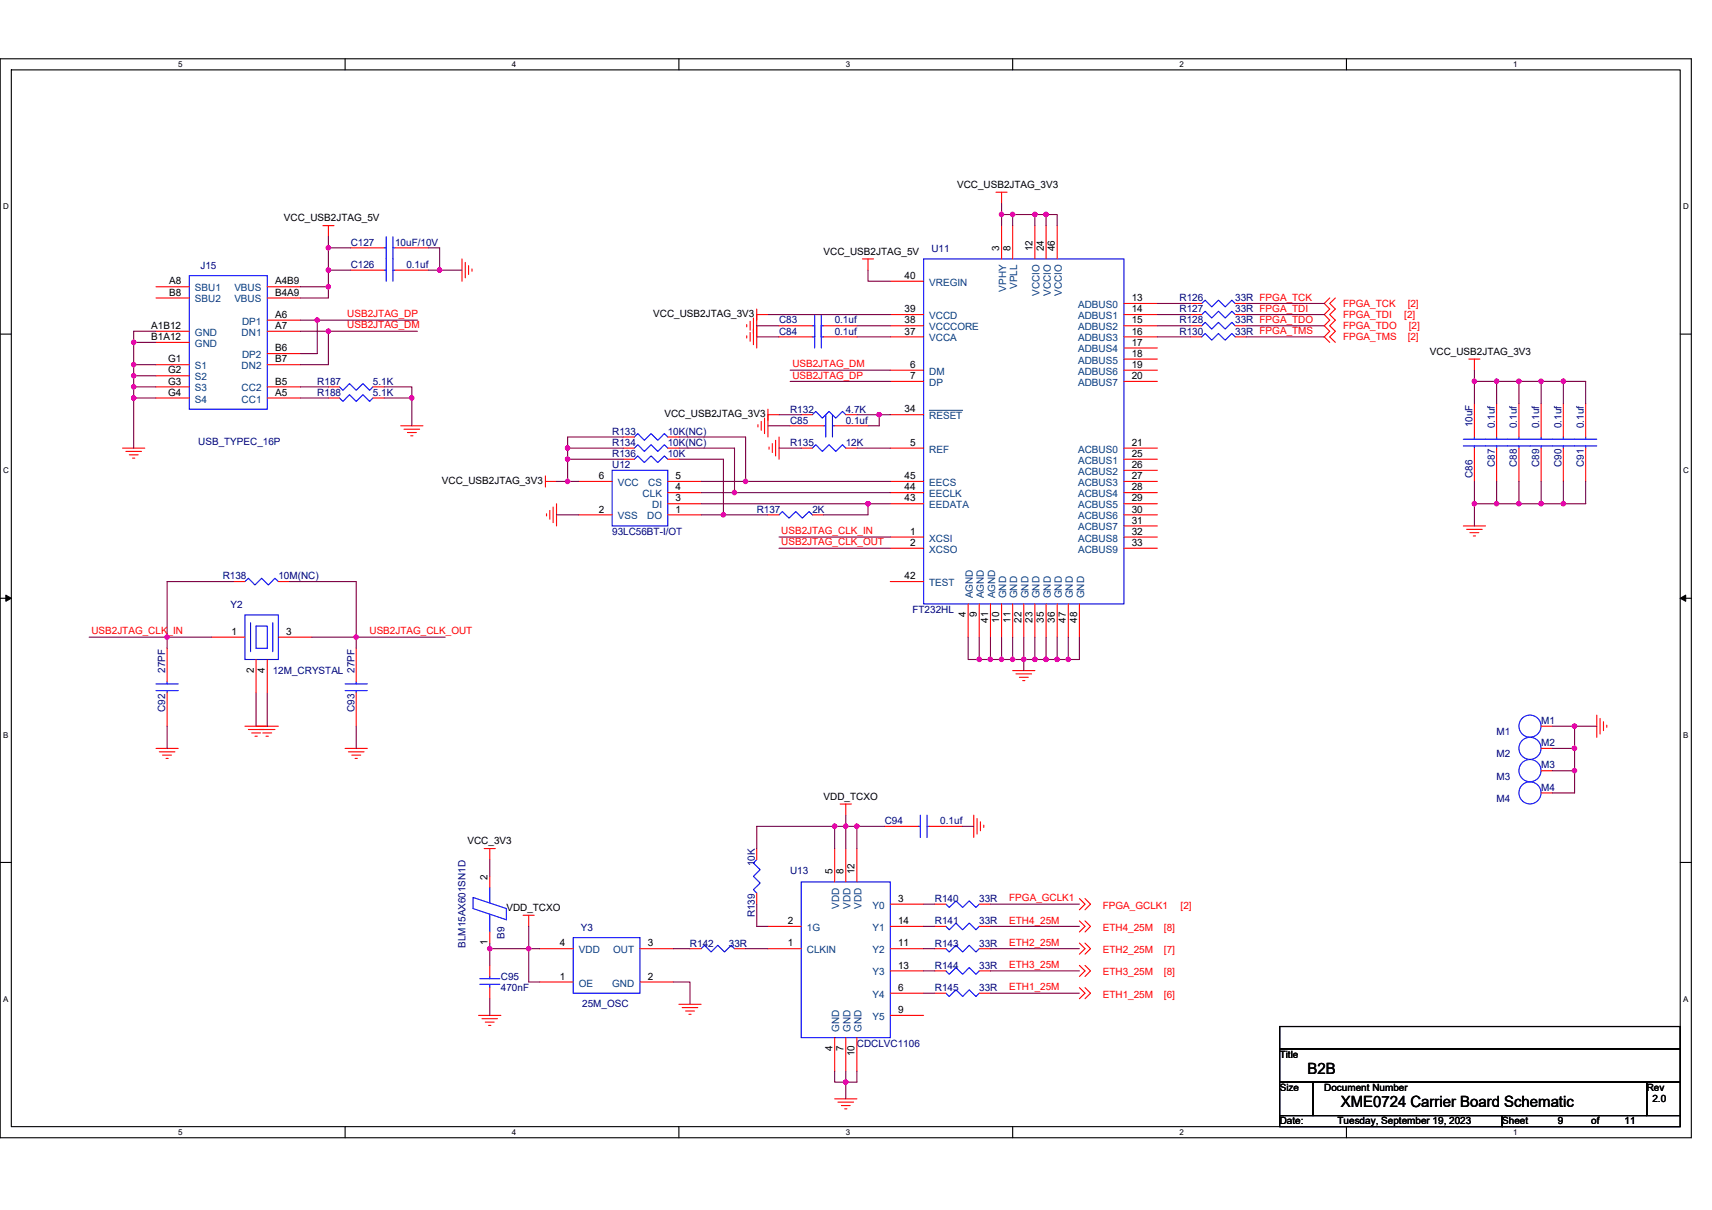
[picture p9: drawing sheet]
<svg xmlns="http://www.w3.org/2000/svg" width="297mm" height="210mm" viewBox="0 0 297 210" stroke-linecap="round" stroke-linejoin="round" font-family="sans-serif">
<path d="M0 10.2h293.5v187.2h-293.5zM2 12.1h289.5v183.4h-289.5z" fill="none" stroke="#000" stroke-width=".19"/>
<g fill="#fff">
<path d="M30.9 10.4h.8v1.6h-.8z"/>
<path d="M30.9 195.7h.8v1.6h-.8z"/>
</g>
<path d="M59.9 10.2v1.9M59.9 195.5v1.9" fill="none" stroke="#000" stroke-width=".19"/>
<g fill="#fff">
<path d="M88.8 10.4h.8v1.6h-.8z"/>
<path d="M88.8 195.7h.8v1.6h-.8z"/>
</g>
<path d="M117.8 10.2v1.9M117.8 195.5v1.9" fill="none" stroke="#000" stroke-width=".19"/>
<g fill="#fff">
<path d="M146.7 10.4h.8v1.6h-.8z"/>
<path d="M146.7 195.7h.8v1.6h-.8z"/>
</g>
<path d="M175.7 10.2v1.9M175.7 195.5v1.9" fill="none" stroke="#000" stroke-width=".19"/>
<g fill="#fff">
<path d="M204.7 10.4h.7v1.6h-.7z"/>
<path d="M204.7 195.7h.7v1.6h-.7z"/>
</g>
<path d="M233.6 10.2v1.9M233.6 195.5v1.9" fill="none" stroke="#000" stroke-width=".19"/>
<g fill="#fff">
<path d="M262.6 10.4h.7v1.6h-.7z"/>
<path d="M262.6 195.7h.7v1.6h-.7z"/>
<path d="M.5 35.1h1v1.5h-1z"/>
<path d="M292 35.1h1v1.5h-1z"/>
<path d="M.5 80.9h1v1.5h-1z"/>
<path d="M292 80.9h1v1.5h-1z"/>
</g>
<path d="M0 58h2M291.5 58h2" fill="none" stroke="#000" stroke-width=".19"/>
<g fill="#fff">
<path d="M.5 126.7h.9v1.6h-.9z"/>
<path d="M292 126.7h.9v1.6h-.9z"/>
</g>
<path d="M0 103.8h2M291.5 103.8h2" fill="none" stroke="#000" stroke-width=".19"/>
<path d="M1 103.3l1 .5-1 .6zM291.5 103.8l1-.5v1.1z" fill="#000" stroke="#000" stroke-width=".17"/>
<g fill="#fff">
<path d="M.5 172.6h.9v1.5h-.9z"/>
<path d="M292 172.6h.9v1.5h-.9z"/>
</g>
<path d="M0 149.7h2M291.5 149.7h2M222 178.1h69.5v3.9h-69.5zM222 182h69.5v5.8h-69.5zM222 187.8h5.8v5.8h-5.8zM222 193.6h38.6v1.9h-38.6zM227.8 187.8h57.9v5.8h-57.9zM260.6 193.6h30.9v1.9h-30.9zM285.7 187.8h5.8v5.8h-5.8z" fill="none" stroke="#000" stroke-width=".19"/>
<g fill="none" stroke="#f00" stroke-width=".19">
<path d="M56 39.2h2M57 39.2v1.9M172.8 33.4h1.9M173.8 33.4v1.9M173.8 39.2v5.7M175.7 39.2v5.7M179.6 39.2v5.7M181.5 39.2v5.7M183.4 39.2v5.7M27.1 57.5h5.7M27.1 49.8h5.7M27.1 59.4h5.7"/>
<path d="M27.1 51.7h5.7M46.4 49.8h5.8M46.4 55.6h5.8M46.4 57.5h5.8M46.4 51.7h5.8M60.9 46.9h5.7M60.9 43h5.7M68.6 46.9h5.8M68.6 43h5.8M80.2 44.9v3.9M80.7 45.5v2.7M81.3 46.1v1.5"/>
<path d="M81.9 46.7v.4M129.6 58.3v.4M129.6 56.3v.4M130.2 57.7v1.5M130.2 55.8v1.5M130.7 57.1v2.7M130.7 55.2v2.7M131.3 56.5v3.9M131.3 53.6v2M133.2 54.6h-1.9v3.9M135.2 58.5h5.7M135.2 56.5h5.7"/>
<path d="M142.9 58.5h5.8M142.9 56.5h5.8M149.6 44.9h2M150.6 44.9v2M154.5 58.5h5.7M154.5 56.5h5.7M154.5 54.6h5.7M154.5 48.8h5.7M195 52.7h5.8M195 54.6h5.8M195 56.5h5.8M195 58.5h5.8"/>
<path d="M206.6 52.7h1.9M206.6 54.6h1.9M206.6 56.5h1.9M206.6 58.5h1.9M214.3 52.7h1.9M214.3 54.6h1.9M214.3 56.5h1.9M214.3 58.5h1.9M230.7 51.7l-.9 1 .9 .9-.9 1 .9 1-.9 .9 .9 1-.9 1 .9 .9M231.7 51.7l-1 1 1 .9-1 1 1 1-1 .9 1 1-1 1 1 .9M21.3 77.8h3.8M21.8 78.3h2.8"/>
<path d="M22.4 78.9h1.6M23 79.5h.4M27.1 63.3h5.7M27.1 65.2h5.7M27.1 67.1h5.7M27.1 69.1h5.7M46.4 69.1h5.8M46.4 67.1h5.8M46.4 61.4h5.8M46.4 63.3h5.8M57 67.1h1.9M57 69.1h1.9"/>
<path d="M64.7 67.1h1.9M64.7 69.1h1.9M69.5 73.9h3.9M70.1 74.5h2.7M70.7 75.1h1.5M71.3 75.6h.3M108.1 77.8h2M108.1 75.8h2M108.1 79.7h2M115.9 77.8h1.9M115.9 75.8h1.9M115.9 79.7h1.9"/>
<path d="M131.5 73.7v.4M132.1 73.1v1.6M132.6 72.6v2.6M133.2 71v1.9M133.4 77.6v.4M134 77v1.5M134.6 76.4v2.7M135.2 72h-2v3.8M135.2 75.8v3.9M137.1 73.9h5.8M139 77.8h1.9M139 72h1.9"/>
<path d="M144.8 73.9h5.8M146.7 77.8h2M146.7 72h2M154.5 77.8h5.7M154.5 64.2h5.7M154.5 66.2h5.7M154.5 72h5.7M195 60.4h5.8M195 62.3h5.8M195 64.2h5.8M195 66.2h5.8M195 77.8h5.8"/>
<path d="M195 79.7h5.8M254.8 62.3h2M255.8 62.3v1.9M255.8 77.8v5.7M255.8 70v5.8M259.7 70v5.8M259.7 77.8v5.7M263.5 70v5.8M263.5 77.8v5.7M267.4 70v5.8M267.4 77.8v5.7M271.2 70v5.8"/>
<path d="M271.2 77.8v5.7M275.1 70v5.8M275.1 77.8v5.7M94.6 83.5h2M94.6 82.6v1.9M94.8 89.2v.3M95.4 88.6v1.5M96 88v2.7M96.6 87.4v3.9M100.4 89.3h5.8M100.4 83.5h5.8M115.9 89.3h5.7"/>
<path d="M115.9 87.4h5.7M115.9 85.5h5.7M115.9 83.5h5.7M133.2 89.3h2M140.9 89.3h2M154.5 93.2h5.7M154.5 95.1h5.7M154.5 87.4h5.7M154.5 85.5h5.7M154.5 83.5h5.7M195 81.6h5.8M195 83.5h5.8"/>
<path d="M195 85.5h5.8M195 87.4h5.8M195 89.3h5.8M195 91.3h5.8M195 93.2h5.8M195 95.1h5.8M253.9 91.3h3.8M254.5 91.9h2.7M255 92.4h1.6M255.6 93h.4M29 112.5v5.8M36.7 110.6h5.8"/>
<path d="M40.6 100.9h1.9M44.4 114.4v5.8M46.4 114.4v5.8M48.3 100.9h1.9M48.3 110.6h5.8M61.8 112.5v5.8M154.5 100.9h5.7M168 104.8v5.8M169.9 104.8v5.8M171.8 104.8v5.8M173.8 104.8v5.8M175.7 104.8v5.8"/>
<path d="M175.7 116.4h3.9M176.3 116.9h2.7M176.9 117.5h1.5M177.4 118.1h.4M177.6 104.8v5.8M179.6 104.8v5.8M181.5 104.8v5.8M183.4 104.8v5.8M185.4 104.8v5.8M187.3 104.8v5.8M27.1 129.9h3.8M27.6 130.5h2.7"/>
<path d="M28.2 131h1.6M28.8 131.6h.4M29 120.2v5.8M42.5 126h3.9M43.1 126.6h2.7M43.7 127.2h1.5M44.2 127.8h.4M44.4 126h3.9M45 126.6h2.7M45.6 127.2h1.5M46.2 127.8h.4M59.9 129.9h3.8"/>
<path d="M60.4 130.5h2.8M61 131h1.6M61.6 131.6h.4M61.8 120.2v5.8M145.8 139.5h1.9M146.7 139.5v2M267.4 126h1.9M267.4 129.9h1.9M267.4 133.8h1.9M267.4 137.6h1.9M277 124.1v3.9M277.6 124.7v2.7"/>
<path d="M278.2 125.2v1.6M278.8 125.8v.4M84 147.3h1.9M85 147.3v1.9M85 152.1v1.9M90.8 158.8h1.9M91.7 158.8v2M131.3 155v1.9M131.3 147.3v1.9M144.8 147.3v5.8M146.7 147.3v5.8M148.7 147.3v5.8"/>
<path d="M153.5 143.4h5.8M154.5 156.9h5.7M161.2 143.4h5.8M162.2 156.9h1.9M168.9 141.5v3.8M169.5 142v2.7M169.9 156.9h1.9M170.1 142.6v1.6M170.7 143.2v.4M187.3 155.9l1 1-1 1M187.3 159.8l1 1-1 .9M188.3 155.9l.9 1-.9 1"/>
<path d="M188.3 159.8l.9 1-.9 .9M83 176.2h3.9M83.6 176.8h2.7M84.2 177.4h1.5M84.8 177.9h.4M85 167.5v2M85 171.4v1.9M85 161.7v2M93.7 170.4h5.8M93.7 164.6h5.8M111 170.4h5.8M111 164.6h5.8"/>
<path d="M117.8 174.3h3.8M118.4 174.9h2.7M119 175.5h1.5M119.5 176h.4M119.7 164.6h1.9M127.4 164.6h2M133.2 164.6h5.8M133.2 160.8h5.8M154.5 164.6h5.7M154.5 168.5h5.7M154.5 160.8h5.7M154.5 172.4h5.7"/>
<path d="M154.5 176.2h5.7M162.2 172.4h1.9M162.2 160.8h1.9M162.2 164.6h1.9M162.2 168.5h1.9M169.9 172.4h1.9M169.9 160.8h1.9M169.9 164.6h1.9M169.9 168.5h1.9M187.3 163.7l1 .9-1 1M187.3 167.5l1 1-1 1M187.3 171.4l1 1-1 .9"/>
<path d="M188.3 163.7l.9 .9-.9 1M188.3 167.5l.9 1-.9 1M188.3 171.4l.9 1-.9 .9M144.8 190.7h3.9M144.8 180.1v5.8M145.4 191.3h2.7M146 191.9h1.5M146.6 192.4h.3M146.7 180.1v5.8M148.7 180.1v5.8"/>
</g>
<g fill="none" stroke="#00f" stroke-width=".19">
<path d="M32.8 47.8h13.6v23.2h-13.6zM66.6 46.9h.4M66.6 43h.4M67 41.1v7.7M68.2 41.1v7.7M68.2 46.9h.4M68.2 43h.4M140.9 56.5h.4v3.9M141.3 54.6v3.9h-.4M142.5 54.6v3.9h.4M142.9 56.5h-.4v3.9M160.2 44.9h34.8v59.9h-34.8z"/>
<path d="M208.5 52.7l.6-.6 1.1 1.2 1.2-1.2 1.2 1.2 1.1-1.2 .6 .6M208.5 54.6l.6-.6 1.1 1.2 1.2-1.2 1.2 1.2 1.1-1.2 .6 .6M208.5 56.5l.6-.6 1.1 1.2 1.2-1.2 1.2 1.2 1.1-1.2 .6 .6M208.5 58.5l.6-.6 1.1 1.1 1.2-1.1 1.2 1.1 1.1-1.1 .6 .6M58.9 67.1l.6 .6 1.1-1.1 1.2 1.1 1.2-1.1 1.1 1.1 .6-.6M58.9 69.1l.6 .6 1.1-1.2 1.2 1.2 1.2-1.2 1.1 1.2 .6-.6M110.1 77.8l.6-.6 1.1 1.1 1.2-1.1 1.1 1.1 1.2-1.1 .6 .6M110.1 75.8l.6-.6 1.1 1.2 1.2-1.2 1.1 1.2 1.2-1.2 .6 .6M110.1 79.7l.6-.6 1.1 1.2 1.2-1.2 1.1 1.2 1.2-1.2 .6 .6M140.9 77.8l.6-.6 1.2 1.1 1.1-1.1 1.2 1.1 1.2-1.1 .5 .6M140.9 72l.6-.6 1.2 1.2 1.1-1.2 1.2 1.2 1.2-1.2 .5 .6M142.9 73.9h.4"/>
<path d="M143.3 72v3.8M144.4 72v3.8M144.4 73.9h.4M253.9 77.4h23.1M253.9 76.2h23.1M255.8 77.4v.4M255.8 75.8v.4M259.7 75.8v.4M259.7 77.4v.4M263.5 75.8v.4M263.5 77.4v.4M267.4 75.8v.4"/>
<path d="M267.4 77.4v.4M271.2 75.8v.4M271.2 77.4v.4M275.1 75.8v.4M275.1 77.4v.4M106.2 81.6h9.7v9.7h-9.7zM135.2 89.3l.5-.5 1.2 1.1 1.2-1.1 1.1 1.1 1.2-1.1 .5 .5M27.1 119.8h3.8M27.1 118.7h3.8M29 119.8v.4M29 118.3v.4M42.5 106.7h5.8v7.7h-5.8z"/>
<path d="M42.5 100.9l.6-.5 1.1 1.1 1.2-1.1 1.2 1.1 1.1-1.1 .6 .5M43.5 108.1v5M44.4 108.6h2v3.9h-2zM47.3 108.1v5M59.9 119.8h3.8M59.9 118.7h3.8M61.8 119.8v.4M61.8 118.3v.4M82.1 155.7l5.8 2v1.9l-5.8-1.9zM85 158.6v3.1M85 154v2.7M131.3 149.2l-.6 .6 1.2 1.1-1.2 1.2 1.2 1.1-1.2 1.2 .6 .6"/>
<path d="M139 153.1h15.5v27h-15.5zM159.3 143.4h.4M159.7 141.5v3.8M160.8 143.4h.4M160.8 141.5v3.8M164.1 156.9l.6 .6 1.2-1.2 1.1 1.2 1.2-1.2 1.1 1.2 .6-.6M83.2 170.8h3.5M83.2 169.8h3.5M85 169.5v.3M85 170.8v.6M99.5 162.7h11.5v9.7h-11.5zM121.6 164.6l.6-.6 1.2 1.2 1.1-1.2 1.2 1.2 1.2-1.2 .5 .6"/>
<path d="M164.1 172.4l.6 .5 1.2-1.1 1.1 1.1 1.2-1.1 1.1 1.1 .6-.5M164.1 160.8l.6 .6 1.2-1.2 1.1 1.2 1.2-1.2 1.1 1.2 .6-.6M164.1 164.6l.6 .6 1.2-1.2 1.1 1.2 1.2-1.2 1.1 1.2 .6-.6M164.1 168.5l.6 .6 1.2-1.2 1.1 1.2 1.2-1.2 1.1 1.2 .6-.6"/>
<circle cx="265.4" cy="133.7" r="1.92"/>
<circle cx="265.5" cy="126" r="1.92"/>
<circle cx="265.5" cy="137.6" r="1.92"/>
<circle cx="265.5" cy="129.9" r="1.92"/>
</g>
<path d="M161.2 71.2h5.8" fill="none" stroke="#004080" stroke-width=".17"/>
<g fill="none" stroke="#800040" stroke-width=".19">
<path d="M173.8 35.3v1.9M173.8 37.2h1.9M173.8 37.2v2M175.7 37.2v2M175.7 37.2h3.9M179.6 37.2h1.9M179.6 37.2v2M181.5 37.2v2M181.5 37.2h1.9v2M23.2 59.4v3.9M27.1 57.5h-3.9v1.9h3.9M52.2 55.6h2.9"/>
<path d="M52.2 57.5h4.8M52.2 49.8h4.8M55.1 55.6v5.8h-2.9M55.1 55.6h17.3M57 43v3.9M57 46.9h3.9M57 43h3.9M57 57.5h15.4M57 57.5v5.8h-4.8M57 41.1v1.9M57 49.8v1.9h-4.8M57 46.9v2.9"/>
<path d="M74.4 46.9h5.8M74.4 43h1.9v3.9M131.3 58.5h3.9M131.3 56.5h3.9M133.2 54.6h21.3M148.7 58.5h5.8M148.7 56.5h5.8M150.6 46.9v1.9h3.9M200.8 52.7h5.8M200.8 54.6h5.8M200.8 56.5h5.8M200.8 58.5h5.8"/>
<path d="M216.2 52.7h13.6M216.2 56.5h13.6M216.2 54.6h13.6M216.2 58.5h13.6M23.2 65.2v3.9M23.2 63.3v1.9M23.2 69.1v8.7M23.2 69.1h3.9M23.2 67.1h3.9M23.2 65.2h3.9M23.2 63.3h3.9M52.2 69.1h4.8"/>
<path d="M52.2 67.1h4.8M66.6 67.1h4.9v2M66.6 69.1h4.9M71.5 69.1v4.8M98.5 79.7h9.6M98.5 79.7v3.8M98.5 77.8h9.6M98.5 77.8v1.9M108.1 75.8h-9.6v2M117.8 79.7h7.7v9.6M117.8 75.8h11.6v7.7M117.8 77.8h9.6v7.7"/>
<path d="M133.2 73.9h3.9M135.2 72h3.8M135.2 77.8h3.8M137.1 66.2h17.4M137.1 64.2h17.4M148.7 77.8h5.8M148.7 72h3.8M152.5 72h2M152.5 72v1.9h-1.9M255.8 66.2h3.9M255.8 64.2v2M255.8 66.2v3.8"/>
<path d="M259.7 66.2h3.8v3.8M259.7 66.2v3.8M263.5 66.2h3.9v3.8M267.4 66.2h3.8M271.2 66.2h3.9v3.8M271.2 66.2v3.8M96.6 89.3h3.8M96.6 83.5h1.9M98.5 83.5h1.9M121.6 89.3h3.9M121.6 87.4h29M121.6 83.5h7.8"/>
<path d="M121.6 85.5h5.8M125.5 89.3h7.7M127.4 85.5h27.1M129.4 83.5h25.1M135.2 93.2h19.3M135.2 95.1h19.3M150.6 87.4h3.9M150.6 87.4v1.9h-7.7M255.8 87.4h3.9M255.8 83.5v3.9M255.8 87.4v3.9M259.7 87.4h3.8"/>
<path d="M259.7 83.5v3.9M263.5 87.4h3.9M263.5 83.5v3.9M267.4 83.5v3.9M267.4 87.4h3.8M271.2 83.5v3.9M275.1 83.5v3.9h-3.9M15.5 110.6h13.5M29 110.6v1.9M29 110.6h7.7M40.6 100.9h-11.6v9.7M50.2 100.9h11.6v9.7"/>
<path d="M54.1 110.6h7.7M61.8 110.6v1.9M61.8 110.6h15.5M168 110.6v3.8h1.9M169.9 114.4h1.9M169.9 110.6v3.8M171.8 110.6v3.8M171.8 114.4h2M173.8 110.6v3.8M173.8 114.4h1.9M175.7 114.4h1.9M175.7 110.6v3.8"/>
<path d="M177.6 114.4v2M177.6 110.6v3.8M177.6 114.4h2M179.6 110.6v3.8M179.6 114.4h1.9M181.5 110.6v3.8M181.5 114.4h1.9M183.4 110.6v3.8M183.4 114.4h2M185.4 110.6v3.8h1.9v-3.8M29 126v3.9M44.4 120.2v5.8"/>
<path d="M46.4 120.2v5.8M61.8 126v3.9M269.3 126h3.9M269.3 133.8h3.9M269.3 129.9h3.9M273.2 126h3.8M273.2 129.9v3.9M273.2 126v3.9M273.2 133.8v3.8h-3.9M85 149.2v2.9M131.3 156.9v3.9h1.9M144.8 143.4h-13.5v3.9"/>
<path d="M144.8 143.4h1.9M144.8 143.4v3.9M146.7 143.4h2M146.7 141.5v1.9M146.7 143.4v3.9M148.7 143.4h4.8M148.7 143.4v3.9M160.2 156.9h2M167 143.4h1.9M171.8 156.9h15.5M85 164.6h6.7M85 173.3v2.9"/>
<path d="M85 163.7v.9M85 164.6v2.9M91.7 164.6h2M91.7 164.6v5.8h2M91.7 160.8v3.8M116.8 170.4h2.9v3.9M116.8 164.6h2.9M129.4 164.6h3.8M160.2 160.8h2M160.2 164.6h2M160.2 168.5h2M160.2 172.4h2"/>
<path d="M171.8 164.6h15.5M171.8 160.8h15.5M171.8 172.4h15.5M171.8 168.5h15.5M144.8 185.9v1.9h1.9v2.9M146.7 185.9v1.9h2v-1.9"/>
</g>
<g fill="#f0f" stroke="#f0f" stroke-width=".19">
<circle cx="148.7" cy="143.4" r=".38"/>
<circle cx="146.7" cy="143.4" r=".38"/>
<circle cx="91.7" cy="164.6" r=".38"/>
<circle cx="85" cy="164.6" r=".38"/>
<circle cx="144.8" cy="143.4" r=".38"/>
<circle cx="146.7" cy="187.8" r=".38"/>
<circle cx="171.8" cy="114.4" r=".38"/>
<circle cx="169.9" cy="114.4" r=".38"/>
<circle cx="181.5" cy="37.2" r=".38"/>
<circle cx="179.6" cy="37.2" r=".38"/>
<circle cx="175.7" cy="37.2" r=".38"/>
<circle cx="29" cy="110.6" r=".38"/>
<circle cx="129.3" cy="83.5" r=".38"/>
<circle cx="127.4" cy="85.5" r=".38"/>
<circle cx="125.5" cy="89.3" r=".38"/>
<circle cx="61.8" cy="110.6" r=".38"/>
<circle cx="98.5" cy="83.5" r=".38"/>
<circle cx="98.5" cy="79.7" r=".38"/>
<circle cx="173.8" cy="114.4" r=".38"/>
<circle cx="175.7" cy="114.4" r=".38"/>
<circle cx="179.6" cy="114.4" r=".38"/>
<circle cx="177.6" cy="114.4" r=".38"/>
<circle cx="181.5" cy="114.4" r=".38"/>
<circle cx="173.8" cy="37.2" r=".38"/>
<circle cx="273.2" cy="133.7" r=".38"/>
<circle cx="273.2" cy="129.9" r=".38"/>
<circle cx="273.2" cy="126" r=".38"/>
<circle cx="152.5" cy="72" r=".38"/>
<circle cx="150.6" cy="87.4" r=".38"/>
<circle cx="98.5" cy="77.8" r=".38"/>
<circle cx="185.3" cy="114.4" r=".38"/>
<circle cx="183.4" cy="114.4" r=".38"/>
<circle cx="259.7" cy="87.4" r=".38"/>
<circle cx="255.8" cy="87.4" r=".38"/>
<circle cx="263.5" cy="87.4" r=".38"/>
<circle cx="271.3" cy="87.4" r=".38"/>
<circle cx="259.7" cy="66.2" r=".38"/>
<circle cx="255.8" cy="66.2" r=".38"/>
<circle cx="263.5" cy="66.2" r=".38"/>
<circle cx="271.2" cy="66.2" r=".38"/>
<circle cx="267.4" cy="66.2" r=".38"/>
<circle cx="267.4" cy="87.4" r=".38"/>
<circle cx="57" cy="57.5" r=".38"/>
<circle cx="55" cy="55.5" r=".38"/>
<circle cx="71.4" cy="69.1" r=".38"/>
<circle cx="57" cy="43" r=".38"/>
<circle cx="57" cy="49.8" r=".38"/>
<circle cx="23.2" cy="59.4" r=".38"/>
<circle cx="57" cy="46.9" r=".38"/>
<circle cx="23.2" cy="67.1" r=".38"/>
<circle cx="23.2" cy="65.2" r=".38"/>
<circle cx="23.2" cy="63.3" r=".38"/>
<circle cx="23.2" cy="69.1" r=".38"/>
<circle cx="76.3" cy="46.9" r=".38"/>
</g>
<g font-size="2.7">
<text x="226.9" y="186.3">B2B</text>
<text x="232.6" y="192.1">XME0724 Carrier Board Schematic</text>
</g>
<g font-size="1.7">
<text x="166" y="32.6">VCC_USB2JTAG_3V3</text>
<text x="49.3" y="38.4">VCC_USB2JTAG_5V</text>
<text x="142.9" y="44.2">VCC_USB2JTAG_5V</text>
<text x="173.4" y="43.6" transform="rotate(-90 173.4 43.6)">3</text>
<text x="175.3" y="43.6" transform="rotate(-90 175.3 43.6)">8</text>
<text x="179.2" y="43.6" transform="rotate(-90 179.2 43.6)">12</text>
<text x="181.1" y="43.6" transform="rotate(-90 181.1 43.6)">24</text>
<text x="183" y="43.6" transform="rotate(-90 183 43.6)">46</text>
<text x="29.4" y="49.4">A8</text>
<text x="29.4" y="51.3">B8</text>
<text x="47.7" y="49.4">A4B9</text>
<text x="47.7" y="51.3">B4A9</text>
<text x="156.9" y="48.4">40</text>
<text x="196.4" y="52.3">13</text>
<text x="26.2" y="57.1">A1B12</text>
<text x="26.2" y="59">B1A12</text>
<text x="47.7" y="55.2">A6</text>
<text x="47.7" y="57.1">A7</text>
<text x="113.3" y="55">VCC_USB2JTAG_3V3</text>
<text x="156.9" y="58.1">37</text>
<text x="156.9" y="56.1">38</text>
<text x="156.9" y="54.2">39</text>
<text x="196.4" y="54.2">14</text>
<text x="196.4" y="56.1">15</text>
<text x="196.4" y="58.1">16</text>
<text x="196.4" y="60">17</text>
<text x="29.2" y="62.9">G1</text>
<text x="29.2" y="64.8">G2</text>
<text x="47.7" y="61">B6</text>
<text x="47.7" y="62.9">B7</text>
<text x="157.9" y="63.8">6</text>
<text x="157.9" y="65.8">7</text>
<text x="196.4" y="61.9">18</text>
<text x="196.4" y="63.8">19</text>
<text x="196.4" y="65.8">20</text>
<text x="248.1" y="61.6">VCC_USB2JTAG_3V3</text>
<text x="29.2" y="66.7">G3</text>
<text x="29.2" y="68.7">G4</text>
<text x="47.7" y="68.7">A5</text>
<text x="47.7" y="66.7">B5</text>
<text x="156.9" y="71.6">34</text>
<text x="115.3" y="72.3">VCC_USB2JTAG_3V3</text>
<text x="157.9" y="77.4">5</text>
<text x="196.4" y="77.4">21</text>
<text x="76.7" y="83.9">VCC_USB2JTAG_3V3</text>
<text x="103.9" y="83.1">6</text>
<text x="117.2" y="83.1">5</text>
<text x="156.9" y="83.1">45</text>
<text x="196.4" y="79.3">25</text>
<text x="196.4" y="81.2">26</text>
<text x="196.4" y="83.1">27</text>
<text x="103.9" y="88.9">2</text>
<text x="117.2" y="85.1">4</text>
<text x="117.2" y="87">3</text>
<text x="117.2" y="88.9">1</text>
<text x="156.9" y="87">43</text>
<text x="156.9" y="85.1">44</text>
<text x="196.4" y="85.1">28</text>
<text x="196.4" y="87">29</text>
<text x="196.4" y="88.9">30</text>
<text x="157.9" y="92.8">1</text>
<text x="157.9" y="94.7">2</text>
<text x="196.4" y="90.9">31</text>
<text x="196.4" y="92.8">32</text>
<text x="196.4" y="94.7">33</text>
<text x="156.9" y="100.5">42</text>
<text x="167.6" y="107.1" transform="rotate(-90 167.6 107.1)">4</text>
<text x="169.5" y="107.1" transform="rotate(-90 169.5 107.1)">9</text>
<text x="40.2" y="110.2">1</text>
<text x="49.7" y="110.2">3</text>
<text x="171.4" y="108.1" transform="rotate(-90 171.4 108.1)">41</text>
<text x="173.4" y="108.1" transform="rotate(-90 173.4 108.1)">10</text>
<text x="175.3" y="108.1" transform="rotate(-90 175.3 108.1)">11</text>
<text x="177.2" y="108.1" transform="rotate(-90 177.2 108.1)">22</text>
<text x="179.2" y="108.1" transform="rotate(-90 179.2 108.1)">23</text>
<text x="181.1" y="108.1" transform="rotate(-90 181.1 108.1)">35</text>
<text x="183" y="108.1" transform="rotate(-90 183 108.1)">36</text>
<text x="185" y="108.1" transform="rotate(-90 185 108.1)">47</text>
<text x="186.9" y="108.1" transform="rotate(-90 186.9 108.1)">48</text>
<text x="44" y="116.8" transform="rotate(-90 44 116.8)">2</text>
<text x="46" y="116.8" transform="rotate(-90 46 116.8)">4</text>
<text x="142.9" y="138.8">VDD_TCXO</text>
<text x="81.1" y="146.5">VCC_3V3</text>
<text x="84.6" y="152.7" transform="rotate(-90 84.6 152.7)">2</text>
<text x="144.4" y="151.7" transform="rotate(-90 144.4 151.7)">5</text>
<text x="146.3" y="151.7" transform="rotate(-90 146.3 151.7)">8</text>
<text x="148.3" y="151.7" transform="rotate(-90 148.3 151.7)">12</text>
<text x="87.9" y="158.1">VDD_TCXO</text>
<text x="136.7" y="160.4">2</text>
<text x="155.8" y="156.5">3</text>
<text x="155.8" y="160.4">14</text>
<text x="84.6" y="164" transform="rotate(-90 84.6 164)">1</text>
<text x="97.1" y="164.2">4</text>
<text x="112.4" y="164.2">3</text>
<text x="136.7" y="164.2">1</text>
<text x="155.8" y="164.2">11</text>
<text x="97.1" y="170">1</text>
<text x="112.4" y="170">2</text>
<text x="155.8" y="168.1">13</text>
<text x="155.8" y="172">6</text>
<text x="155.8" y="175.8">9</text>
<text x="144.4" y="182.4" transform="rotate(-90 144.4 182.4)">4</text>
<text x="146.3" y="182.4" transform="rotate(-90 146.3 182.4)">7</text>
<text x="148.3" y="183.3" transform="rotate(-90 148.3 183.3)">10</text>
<text x="222" y="183.6">Title</text>
<text x="222" y="189.3">Size</text>
<text x="229.8" y="189.3">Document Number</text>
<text x="285.7" y="189.3">Rev</text>
<text x="286.7" y="191.3">2.0</text>
<text x="222" y="195.1">Date:</text>
<text x="232.1" y="195.1">Tuesday, September 19, 2023</text>
<text x="260.6" y="195.1">Sheet</text>
<text x="270.3" y="195.1">9</text>
<text x="276.1" y="195.1">of</text>
<text x="281.9" y="195.1">11</text>
</g>
<g font-size="1.7" fill="#000080">
<text x="34.8" y="46.7">J15</text>
<text x="60.9" y="46.5">C126</text>
<text x="60.9" y="42.6">C127</text>
<text x="68.6" y="42.6">10uF/10V</text>
<text x="70.5" y="46.5">0.1uf</text>
<text x="161.6" y="43.8">U11</text>
<text x="204.7" y="52.3">R126</text>
<text x="214.3" y="52.3">33R FPGA_TCK</text>
<text x="135.2" y="58.1">C84</text>
<text x="135.2" y="56.1">C83</text>
<text x="144.8" y="58.1">0.1uf</text>
<text x="144.8" y="56.1">0.1uf</text>
<text x="204.7" y="54.2">R127</text>
<text x="204.7" y="56.1">R128</text>
<text x="204.7" y="58.1">R130</text>
<text x="214.3" y="54.2">33R FPGA_TDI</text>
<text x="214.3" y="56.1">33R FPGA_TDO</text>
<text x="214.3" y="58.1">33R FPGA_TMS</text>
<text x="55.1" y="66.8">R187</text>
<text x="55.1" y="68.7">R188</text>
<text x="64.7" y="66.8">5.1K</text>
<text x="64.7" y="68.7">5.1K</text>
<text x="137.1" y="71.6">R132</text>
<text x="146.7" y="71.6">4.7K</text>
<text x="34.4" y="77.2">USB_TYPEC_16P</text>
<text x="106.2" y="77.4">R134</text>
<text x="106.2" y="75.4">R133</text>
<text x="115.9" y="77.4">10K(NC)</text>
<text x="115.9" y="75.4">10K(NC)</text>
<text x="137.1" y="77.4">R135</text>
<text x="137.1" y="73.5">C85</text>
<text x="146.7" y="77.4">12K</text>
<text x="146.7" y="73.5">0.1uf</text>
<text x="255.5" y="74.1" transform="rotate(-90 255.5 74.1)">10uF</text>
<text x="259.4" y="74.3" transform="rotate(-90 259.4 74.3)">0.1uf</text>
<text x="263.2" y="74.3" transform="rotate(-90 263.2 74.3)">0.1uf</text>
<text x="267.1" y="74.3" transform="rotate(-90 267.1 74.3)">0.1uf</text>
<text x="270.9" y="74.3" transform="rotate(-90 270.9 74.3)">0.1uf</text>
<text x="274.8" y="74.3" transform="rotate(-90 274.8 74.3)">0.1uf</text>
<text x="106.2" y="81.2">U12</text>
<text x="106.2" y="79.3">R136</text>
<text x="115.9" y="79.3">10K</text>
<text x="255.5" y="83" transform="rotate(-90 255.5 83)">C86</text>
<text x="259.4" y="81" transform="rotate(-90 259.4 81)">C87</text>
<text x="263.2" y="81" transform="rotate(-90 263.2 81)">C88</text>
<text x="267.1" y="81" transform="rotate(-90 267.1 81)">C89</text>
<text x="270.9" y="81" transform="rotate(-90 270.9 81)">C90</text>
<text x="274.8" y="81" transform="rotate(-90 274.8 81)">C91</text>
<text x="131.3" y="89">R137</text>
<text x="140.9" y="89">2K</text>
<text x="106.2" y="92.8">93LC56BT-I/OT</text>
<text x="38.6" y="100.5">R138</text>
<text x="48.3" y="100.5">10M(NC)</text>
<text x="40" y="105.6">Y2</text>
<text x="158.3" y="106.3">FT232HL</text>
<text x="28.7" y="116.8" transform="rotate(-90 28.7 116.8)">27PF</text>
<text x="47.3" y="116.9">12M_CRYSTAL</text>
<text x="61.5" y="116.8" transform="rotate(-90 61.5 116.8)">27PF</text>
<text x="28.7" y="123.5" transform="rotate(-90 28.7 123.5)">C92</text>
<text x="61.5" y="123.5" transform="rotate(-90 61.5 123.5)">C93</text>
<text x="267.4" y="125.6">M1</text>
<text x="259.7" y="127.6">M1</text>
<text x="259.7" y="131.4">M2</text>
<text x="267.4" y="129.5">M2</text>
<text x="259.7" y="135.3">M3</text>
<text x="267.4" y="133.4">M3</text>
<text x="267.4" y="137.2">M4</text>
<text x="153.5" y="143">C94</text>
<text x="163.1" y="143">0.1uf</text>
<text x="259.7" y="139.1">M4</text>
<text x="131" y="150.3" transform="rotate(-90 131 150.3)">10K</text>
<text x="137.1" y="151.7">U13</text>
<text x="100.8" y="161.5">Y3</text>
<text x="131" y="159.2" transform="rotate(-90 131 159.2)">R139</text>
<text x="162.2" y="160.4">R141</text>
<text x="162.2" y="156.5">R140</text>
<text x="169.9" y="160.4">33R</text>
<text x="169.9" y="156.5">33R</text>
<text x="80.8" y="164.4" transform="rotate(-90 80.8 164.4)">BLM15AX601SN1D</text>
<text x="87.5" y="162.9" transform="rotate(-90 87.5 162.9)">B9</text>
<text x="119.7" y="164.3">R142</text>
<text x="126.5" y="164.3">33R</text>
<text x="162.2" y="164.3">R143</text>
<text x="169.9" y="164.3">33R</text>
<text x="86.9" y="170">C95</text>
<text x="86.9" y="172">470nF</text>
<text x="162.2" y="172">R145</text>
<text x="162.2" y="168.1">R144</text>
<text x="169.9" y="172">33R</text>
<text x="169.9" y="168.1">33R</text>
<text x="101" y="174.7">25M_OSC</text>
<text x="148.7" y="181.6">CDCLVC1106</text>
</g>
<g font-size="1.7" fill="#004080">
<text x="33.8" y="50.5">SBU1</text>
<text x="33.8" y="52.5">SBU2</text>
<text x="40.7" y="50.5">VBUS</text>
<text x="40.7" y="52.5">VBUS</text>
<text x="161.2" y="49.6">VREGIN</text>
<text x="174.6" y="50.6" transform="rotate(-90 174.6 50.6)">VPHY</text>
<text x="176.5" y="50.1" transform="rotate(-90 176.5 50.1)">VPLL</text>
<text x="180.4" y="51.4" transform="rotate(-90 180.4 51.4)">VCCIO</text>
<text x="182.3" y="51.4" transform="rotate(-90 182.3 51.4)">VCCIO</text>
<text x="184.2" y="51.4" transform="rotate(-90 184.2 51.4)">VCCIO</text>
<text x="187.1" y="53.4">ADBUS0</text>
<text x="33.8" y="58.3">GND</text>
<text x="41.9" y="58.3">DN1</text>
<text x="42" y="56.3">DP1</text>
<text x="161.2" y="59.2">VCCA</text>
<text x="161.2" y="57.3">VCCCORE</text>
<text x="161.2" y="55.4">VCCD</text>
<text x="187.1" y="55.4">ADBUS1</text>
<text x="187.1" y="57.3">ADBUS2</text>
<text x="187.1" y="59.2">ADBUS3</text>
<text x="33.8" y="60.2">GND</text>
<text x="33.8" y="64.1">S1</text>
<text x="33.8" y="66">S2</text>
<text x="41.9" y="64.1">DN2</text>
<text x="42" y="62.1">DP2</text>
<text x="161.2" y="65">DM</text>
<text x="187.1" y="61.2">ADBUS4</text>
<text x="187.1" y="63.1">ADBUS5</text>
<text x="187.1" y="65">ADBUS6</text>
<text x="33.8" y="67.9">S3</text>
<text x="33.8" y="69.8">S4</text>
<text x="41.9" y="69.8">CC1</text>
<text x="41.9" y="67.9">CC2</text>
<text x="161.2" y="67">DP</text>
<text x="187.1" y="67">ADBUS7</text>
<text x="161.2" y="72.7">RESET</text>
<text x="161.2" y="78.5">REF</text>
<text x="187.1" y="78.5">ACBUS0</text>
<text x="187.1" y="80.5">ACBUS1</text>
<text x="187.1" y="82.4">ACBUS2</text>
<text x="107.2" y="84.3">VCC</text>
<text x="111.5" y="86.3">CLK</text>
<text x="112.5" y="84.3">CS</text>
<text x="113.2" y="88.2">DI</text>
<text x="161.2" y="88.2">EEDATA</text>
<text x="161.2" y="86.3">EECLK</text>
<text x="161.2" y="84.3">EECS</text>
<text x="187.1" y="84.3">ACBUS3</text>
<text x="187.1" y="86.3">ACBUS4</text>
<text x="187.1" y="88.2">ACBUS5</text>
<text x="107.2" y="90.1">VSS</text>
<text x="112.3" y="90.1">DO</text>
<text x="161.2" y="94">XCSI</text>
<text x="161.2" y="95.9">XCSO</text>
<text x="187.1" y="90.1">ACBUS6</text>
<text x="187.1" y="92.1">ACBUS7</text>
<text x="187.1" y="94">ACBUS8</text>
<text x="187.1" y="95.9">ACBUS9</text>
<text x="161.2" y="101.7">TEST</text>
<text x="168.8" y="103.8" transform="rotate(-90 168.8 103.8)">AGND</text>
<text x="170.7" y="103.8" transform="rotate(-90 170.7 103.8)">AGND</text>
<text x="172.7" y="103.8" transform="rotate(-90 172.7 103.8)">AGND</text>
<text x="174.6" y="103.8" transform="rotate(-90 174.6 103.8)">GND</text>
<text x="176.5" y="103.8" transform="rotate(-90 176.5 103.8)">GND</text>
<text x="178.4" y="103.8" transform="rotate(-90 178.4 103.8)">GND</text>
<text x="180.4" y="103.8" transform="rotate(-90 180.4 103.8)">GND</text>
<text x="182.3" y="103.8" transform="rotate(-90 182.3 103.8)">GND</text>
<text x="184.2" y="103.8" transform="rotate(-90 184.2 103.8)">GND</text>
<text x="186.2" y="103.8" transform="rotate(-90 186.2 103.8)">GND</text>
<text x="188.1" y="103.8" transform="rotate(-90 188.1 103.8)">GND</text>
<text x="140" y="161.5">1G</text>
<text x="145.6" y="157.7" transform="rotate(-90 145.6 157.7)">VDD</text>
<text x="147.5" y="157.7" transform="rotate(-90 147.5 157.7)">VDD</text>
<text x="149.5" y="157.7" transform="rotate(-90 149.5 157.7)">VDD</text>
<text x="151.4" y="157.7">Y0</text>
<text x="151.4" y="161.5">Y1</text>
<text x="100.4" y="165.4">VDD</text>
<text x="106.4" y="165.4">OUT</text>
<text x="140" y="165.4">CLKIN</text>
<text x="151.4" y="165.4">Y2</text>
<text x="100.4" y="171.2">OE</text>
<text x="106.2" y="171.2">GND</text>
<text x="151.4" y="169.3">Y3</text>
<text x="151.4" y="173.1">Y4</text>
<text x="145.6" y="179.1" transform="rotate(-90 145.6 179.1)">GND</text>
<text x="147.5" y="179.1" transform="rotate(-90 147.5 179.1)">GND</text>
<text x="149.5" y="179.1" transform="rotate(-90 149.5 179.1)">GND</text>
<text x="151.4" y="177">Y5</text>
</g>
<g font-size="1.7" fill="#f00">
<text x="233" y="53.3">FPGA_TCK</text>
<text x="244.2" y="53.3">[2]</text>
<text x="60.3" y="55.1">USB2JTAG_DP</text>
<text x="60.3" y="57">USB2JTAG_DM</text>
<text x="233" y="57.1">FPGA_TDO</text>
<text x="233" y="55.2">FPGA_TDI</text>
<text x="233" y="59">FPGA_TMS</text>
<text x="243.6" y="55.2">[2]</text>
<text x="244.2" y="59">[2]</text>
<text x="244.4" y="57.1">[2]</text>
<text x="137.5" y="65.7">USB2JTAG_DP</text>
<text x="137.5" y="63.8">USB2JTAG_DM</text>
<text x="135.5" y="92.7">USB2JTAG_CLK_IN</text>
<text x="135.5" y="94.7">USB2JTAG_CLK_OUT</text>
<text x="15.9" y="110.1">USB2JTAG_CLK_IN</text>
<text x="64.1" y="110.1">USB2JTAG_CLK_OUT</text>
<text x="175.1" y="156.4">FPGA_GCLK1</text>
<text x="175.1" y="160.3">ETH4_25M</text>
<text x="191.3" y="157.7">FPGA_GCLK1</text>
<text x="191.3" y="161.5">ETH4_25M</text>
<text x="201.9" y="161.5">[8]</text>
<text x="204.8" y="157.7">[2]</text>
<text x="175.1" y="164.1">ETH2_25M</text>
<text x="175.1" y="168">ETH3_25M</text>
<text x="191.3" y="165.4">ETH2_25M</text>
<text x="201.9" y="165.4">[7]</text>
<text x="175.1" y="171.9">ETH1_25M</text>
<text x="191.3" y="169.3">ETH3_25M</text>
<text x="191.3" y="173.1">ETH1_25M</text>
<text x="201.9" y="169.3">[8]</text>
<text x="201.9" y="173.1">[6]</text>
</g>
<g font-size="1.4">
<text x="30.9" y="11.7">5</text>
<text x="88.8" y="11.7">4</text>
<text x="146.7" y="11.7">3</text>
<text x="204.7" y="11.7">2</text>
<text x="262.6" y="11.7">1</text>
<text x=".5" y="36.3">D</text>
<text x="292" y="36.3">D</text>
<text x=".5" y="82.1">C</text>
<text x="292" y="82.1">C</text>
<text x=".5" y="128">B</text>
<text x="292" y="128">B</text>
<text x=".5" y="173.8">A</text>
<text x="292" y="173.8">A</text>
<text x="30.9" y="197">5</text>
<text x="88.8" y="197">4</text>
<text x="146.7" y="197">3</text>
<text x="204.7" y="197">2</text>
<text x="262.6" y="197">1</text>
</g>
</svg>
